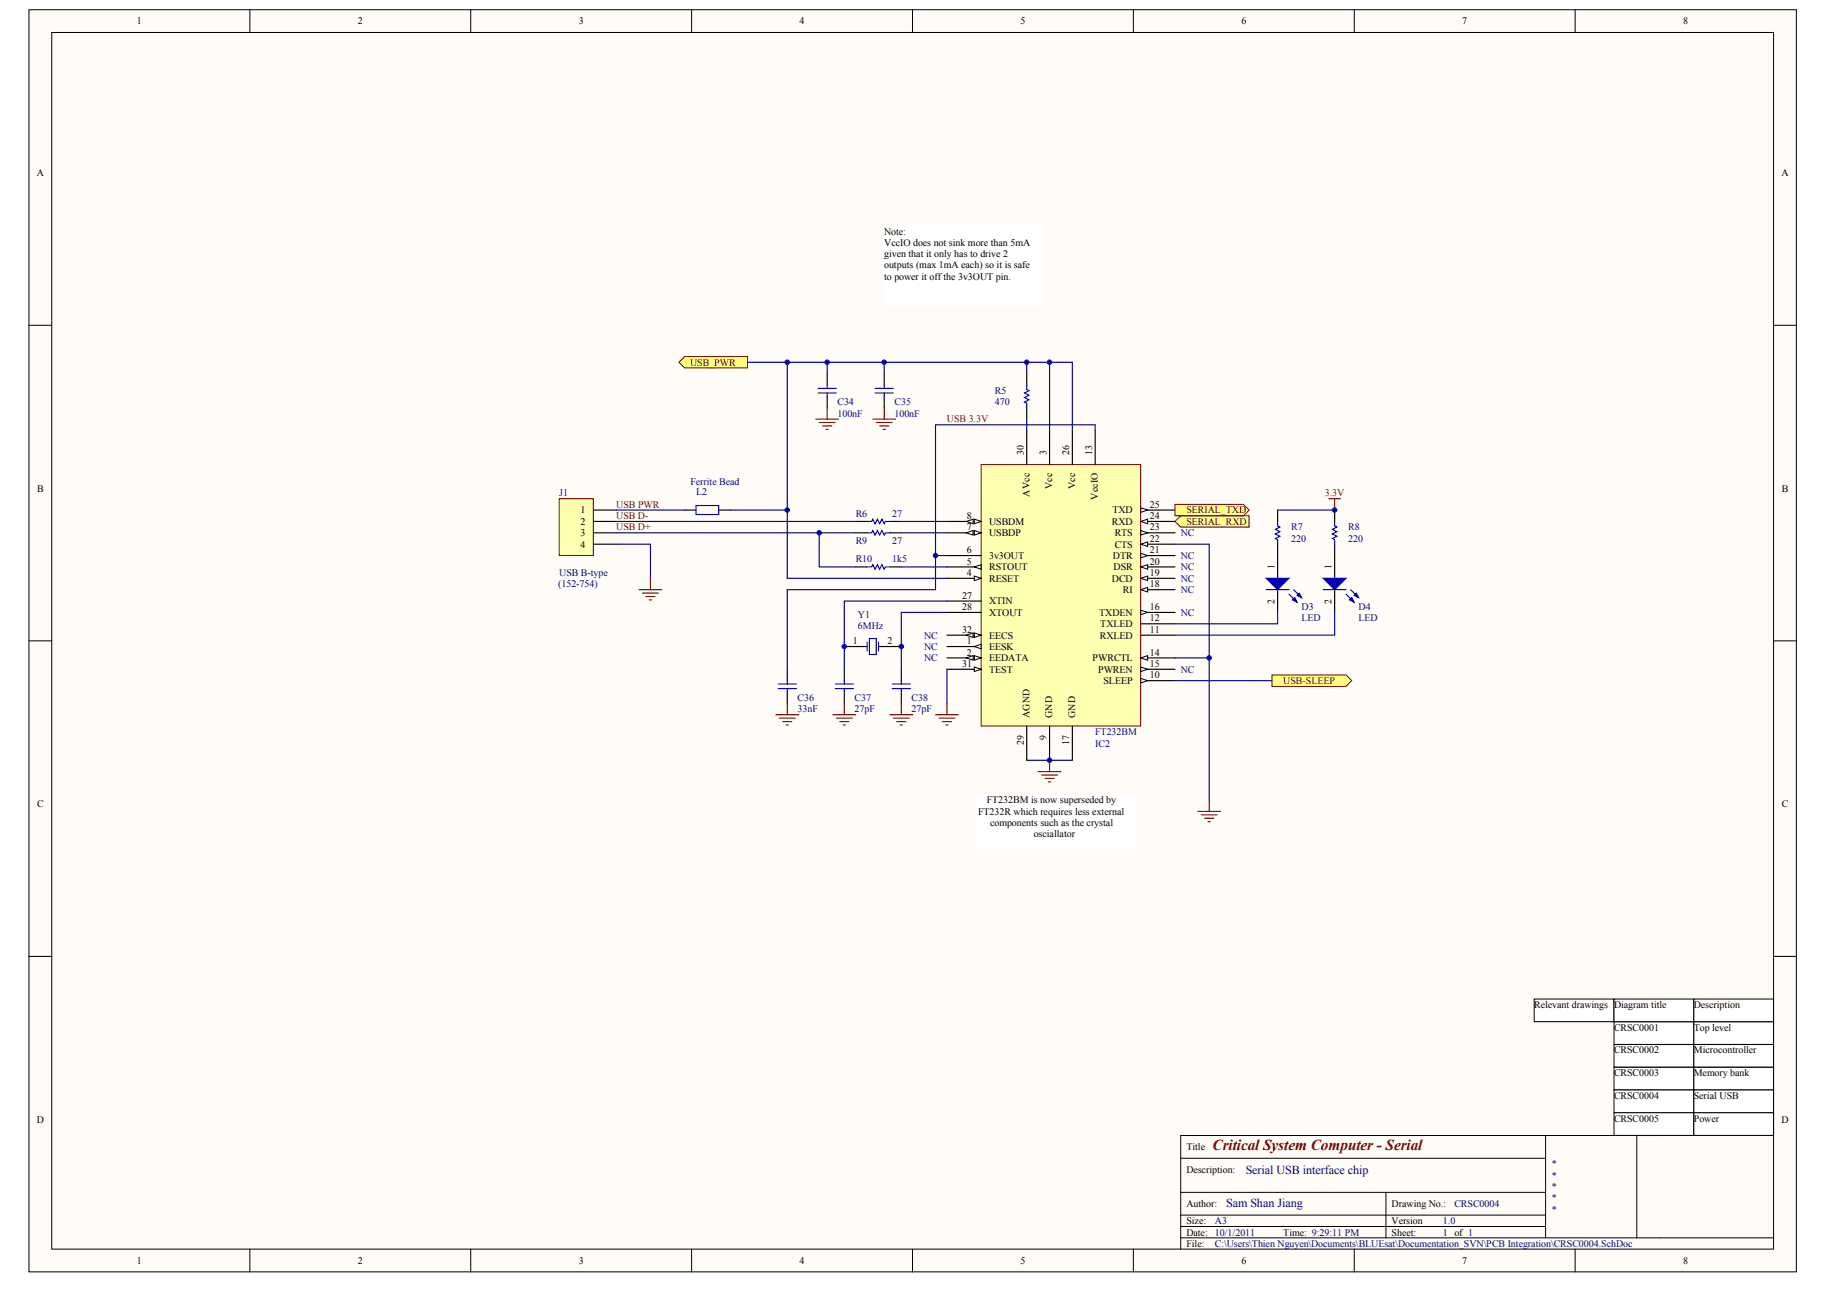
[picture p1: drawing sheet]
<svg xmlns="http://www.w3.org/2000/svg" width="287mm" height="202mm" viewBox="0 0 287 202" stroke-linecap="round" stroke-linejoin="round" font-family="sans-serif">
<g fill="#fffcf8" stroke="#000" stroke-width=".16">
<path d="M4.5 1.5h277.3v198h-277.3z"/>
<path d="M8.1 5.1h270.2v190.8h-270.2z"/>
</g>
<g fill="none" stroke="#000" stroke-width=".16">
<path d="M39.2 1.5v3.6M73.9 1.5v3.6M108.5 1.5v3.6M143.2 1.5v3.6M177.8 1.5v3.6M212.5 1.5v3.6M247.1 1.5v3.6M4.5 51h3.6M278.3 51h3.6M4.5 100.5h3.6M278.3 100.5h3.6M4.5 150h3.6"/>
<path d="M278.3 150h3.6M242.5 178.1v16M260.4 178.1h-75.2v17.8M278.3 178.1h-21.5v16M39.2 195.9v3.6M73.9 195.9v3.6M108.5 195.9v3.6M143.2 195.9v3.6M177.8 195.9v3.6M185.2 187h57.3M185.2 194.1h93.1M185.2 190.6h57.3"/>
<path d="M185.2 192.3h57.3M185.2 181.6h57.3M212.5 195.9v3.6M217.5 187v7.1M247.1 195.9v3.6"/>
</g>
<path d="M87.7 78.2h5.4v8.9h-5.4z" fill="#ffffb0" stroke="#800000" stroke-width=".16"/>
<path d="M93.1 80h3.6M93.1 81.8h3.6M93.1 83.6h3.6M93.1 85.3h3.6" fill="none" stroke="#000" stroke-width=".18"/>
<path d="M96.7 85.3h5.4v5.4" fill="none" stroke="#000080" stroke-width=".18"/>
<path d="M100.3 92.5h3.5M100.8 93h2.5M101.3 93.5h1.5M101.9 94.1h.3M102.1 90.7v1.8" fill="none" stroke="#800000" stroke-width=".18"/>
<path d="M153.9 72.9h25.1v41h-25.1z" fill="#ffffb0" stroke="#800000" stroke-width=".16"/>
<path d="M161.1 67.5v5.4M164.7 67.5v5.4M168.3 67.5v5.4M171.8 67.5v5.4M148.6 87.1h5.3M148.6 81.8h5.3" fill="none" stroke="#000" stroke-width=".18"/>
<g fill="#fffcf8" stroke="#000" stroke-width=".16">
<path d="M152.9 81.4l1 .4-1 .3z"/>
<path d="M151.6 81.8l1.1-.4v.7z"/>
</g>
<path d="M148.6 83.6h5.3" fill="none" stroke="#000" stroke-width=".18"/>
<g fill="#fffcf8" stroke="#000" stroke-width=".16">
<path d="M152.9 83.2l1 .4-1 .3z"/>
<path d="M151.6 83.6l1.1-.4v.7z"/>
</g>
<path d="M148.6 88.9h5.3" fill="none" stroke="#000" stroke-width=".18"/>
<path d="M152.9 88.9l1-.3v.7z" fill="#fffcf8" stroke="#000" stroke-width=".16"/>
<path d="M148.6 90.7h5.3" fill="none" stroke="#000" stroke-width=".18"/>
<path d="M152.9 90.3l1 .4-1 .3z" fill="#fffcf8" stroke="#000" stroke-width=".16"/>
<path d="M148.6 94.3h5.3M148.6 96h5.3M148.6 99.6h5.3" fill="none" stroke="#000" stroke-width=".18"/>
<g fill="#fffcf8" stroke="#000" stroke-width=".16">
<path d="M152.9 99.3l1 .3-1 .4z"/>
<path d="M151.6 99.6l1.1-.3v.7z"/>
</g>
<path d="M148.6 101.4h5.3" fill="none" stroke="#000" stroke-width=".18"/>
<path d="M152.9 101.4l1-.4v.7z" fill="#fffcf8" stroke="#000" stroke-width=".16"/>
<path d="M148.6 103.2h5.3" fill="none" stroke="#000" stroke-width=".18"/>
<g fill="#fffcf8" stroke="#000" stroke-width=".16">
<path d="M152.9 102.8l1 .4-1 .3z"/>
<path d="M151.6 103.2l1.1-.4v.7z"/>
</g>
<path d="M148.6 105h5.3" fill="none" stroke="#000" stroke-width=".18"/>
<path d="M152.9 104.6l1 .4-1 .3z" fill="#fffcf8" stroke="#000" stroke-width=".16"/>
<path d="M179 80h5.4M161.1 113.9v5.3M164.7 113.9v5.3M168.3 113.9v5.3" fill="none" stroke="#000" stroke-width=".18"/>
<path d="M179 79.6l1.1 .4-1.1 .3z" fill="#fffcf8" stroke="#000" stroke-width=".16"/>
<path d="M179 81.8h5.4" fill="none" stroke="#000" stroke-width=".18"/>
<path d="M179 81.8l1.1-.4v.7z" fill="#fffcf8" stroke="#000" stroke-width=".16"/>
<path d="M179 83.6h5.4" fill="none" stroke="#000" stroke-width=".18"/>
<path d="M179 83.2l1.1 .4-1.1 .3z" fill="#fffcf8" stroke="#000" stroke-width=".16"/>
<path d="M179 85.3h5.4" fill="none" stroke="#000" stroke-width=".18"/>
<path d="M179 85.3l1.1-.3v.7z" fill="#fffcf8" stroke="#000" stroke-width=".16"/>
<path d="M179 87.1h5.4" fill="none" stroke="#000" stroke-width=".18"/>
<path d="M179 86.8l1.1 .3-1.1 .4z" fill="#fffcf8" stroke="#000" stroke-width=".16"/>
<path d="M179 88.9h5.4" fill="none" stroke="#000" stroke-width=".18"/>
<path d="M179 88.9l1.1-.3v.7z" fill="#fffcf8" stroke="#000" stroke-width=".16"/>
<path d="M179 90.7h5.4" fill="none" stroke="#000" stroke-width=".18"/>
<path d="M179 90.7l1.1-.4v.7z" fill="#fffcf8" stroke="#000" stroke-width=".16"/>
<path d="M179 92.5h5.4" fill="none" stroke="#000" stroke-width=".18"/>
<path d="M179 92.5l1.1-.4v.7z" fill="#fffcf8" stroke="#000" stroke-width=".16"/>
<path d="M179 96h5.4" fill="none" stroke="#000" stroke-width=".18"/>
<path d="M179 95.7l1.1 .3-1.1 .4z" fill="#fffcf8" stroke="#000" stroke-width=".16"/>
<path d="M179 97.8h5.4M179 99.6h5.4M179 103.2h5.4" fill="none" stroke="#000" stroke-width=".18"/>
<path d="M179 103.2l1.1-.4v.7z" fill="#fffcf8" stroke="#000" stroke-width=".16"/>
<path d="M179 105h5.4" fill="none" stroke="#000" stroke-width=".18"/>
<path d="M179 104.6l1.1 .4-1.1 .3z" fill="#fffcf8" stroke="#000" stroke-width=".16"/>
<path d="M179 106.7h5.4" fill="none" stroke="#000" stroke-width=".18"/>
<path d="M179 106.4l1.1 .3-1.1 .4z" fill="#fffcf8" stroke="#000" stroke-width=".16"/>
<path d="M153 124.6h25.1v8.9h-25.1z" fill="#fff" stroke="#fff" stroke-width=".16"/>
<g fill="none" stroke="#000080" stroke-width=".18">
<path d="M161.1 56.8v1.8M164.7 56.8v10.7M161.1 65.7v1.8M168.3 67.5v-10.7h-44.8v23.2h-8.9M96.7 81.8h37.6M96.7 83.6h37.6M141.4 81.8h7.2M141.4 83.6h7.2M148.6 94.3h-16.1v10.7M148.6 96h-7.2v9M184.4 85.3h5.3v40.2M200.5 96v1.8h-16.1"/>
<path d="M209.4 96v3.6h-25M148.6 105v5.3M161.1 119.2h7.2"/>
</g>
<g fill="none" stroke="#800000" stroke-width=".18">
<path d="M208.5 78.2h1.8M209.4 78.2v1.8M130.7 112.1h3.6M131.2 112.6h2.5M131.8 113.2h1.4M132.3 113.7h.3M132.5 110.3v1.8M139.6 112.1h3.6M140.2 112.6h2.5M140.7 113.2h1.4M141.2 113.7h.4M141.4 110.3v1.8"/>
<path d="M146.8 112.1h3.6M147.3 112.6h2.5M147.9 113.2h1.4M148.4 113.7h.3M148.6 110.3v1.8M164.7 119.2v1.8M162.9 121h3.6M163.4 121.5h2.5M164 122.1h1.4M164.5 122.6h.4M187.9 127.2h3.6M188.5 127.8h2.5"/>
<path d="M189 128.3h1.4M189.5 128.9h.4M189.7 125.5v1.7"/>
</g>
<g fill="none" stroke="#000" stroke-width=".18">
<path d="M161.1 58.6v1.8M161.1 63.9v1.8M200.5 80v1.8M209.4 80v1.8M134.3 81.8h1.7M134.3 83.6h1.7M139.6 81.8h1.8M139.6 83.6h1.8M200.5 85.3v5.4M200.5 92.5v3.5M209.4 85.3v5.4M209.4 92.5v3.5"/>
<path d="M132.5 105v1.7M132.5 108.5v1.8M132.5 101.4h3.5M137.8 101.4h3.6M141.4 105v1.7M141.4 108.5v1.8"/>
</g>
<g fill="none" stroke="#00f" stroke-width=".18">
<path d="M161.1 60.4v.7l.4 .2-.8 .3 .8 .4-.8 .3 .8 .4-.8 .3 .4 .2v.7M136 81.8h.8l.1-.4 .4 .7 .4-.7 .3 .7 .4-.7 .3 .7 .2-.3h.7M136 83.6h.8l.1-.4 .4 .7 .4-.7 .3 .7 .4-.7 .3 .7 .2-.3h.7M198.7 92.5h3.5M200.5 81.8v.7l.3 .2-.7 .3 .7 .4-.7 .3 .7 .4-.7 .3 .4 .2v.7M202.2 93.2l1.3 1.2M203 92.5l1.2 1.2M207.6 92.5h3.6M209.4 81.8v.7l.4 .2-.8 .3 .8 .4-.8 .3 .8 .4-.8 .3 .4 .2v.7M211.2 93.2l1.2 1.2M211.9 92.5l1.3 1.2M131 108h2.9"/>
<path d="M131 107.3h2.9M132.5 106.7v.6M132.5 108v.5M136 100.7v1.4M136.4 100.1h1.1v2.5h-1.1zM137.8 100.7v1.4M140 108h2.8M140 107.3h2.8M141.4 106.7v.6M141.4 108v.5"/>
</g>
<g fill="#00f" stroke="#00f" stroke-width=".18">
<path d="M198.7 90.7h3.5l-1.7 1.8z"/>
<path d="M202.8 94.1l.3-.4 .4 .7z"/>
<path d="M203.5 93.4l.4-.4 .3 .7z"/>
<path d="M207.6 90.7h3.6l-1.8 1.8z"/>
<path d="M211.7 94.1l.4-.4 .3 .7z"/>
<path d="M212.4 93.4l.4-.4 .4 .7z"/>
</g>
<g fill="#ffff80" stroke="#800000" stroke-width=".16">
<path d="M184.4 81.8l.8-.9h10.8v1.8h-10.8z" fill-rule="evenodd"/>
<path d="M184.4 79.1h10.7l.9 .9-.9 .9h-10.7z" fill-rule="evenodd"/>
</g>
<path d="M129.8 56.8v1.8M138.7 56.8v1.8M96.7 80h10.7M123.5 80v10.7h25.1M171.8 67.5v-.9h-25v20.5M200.5 80h8.9M128.5 83.6v5.3h5.8M141.4 88.9h7.2M148.6 87.1h-1.8v5.4h-23.3v12.5M184.4 103.2h5.3" fill="none" stroke="#000080" stroke-width=".18"/>
<path d="M129.8 58.6v1.8M138.7 58.6v1.8M107.4 80h1.8M112.8 80h1.8M129.8 62.2v1.7M138.7 62.2v1.7M134.3 88.9h1.7M139.6 88.9h1.8M123.5 105v1.7M123.5 108.5v1.8" fill="none" stroke="#000" stroke-width=".18"/>
<g fill="none" stroke="#00f" stroke-width=".18">
<path d="M109.2 79.3h3.6v1.4h-3.6zM128.4 61.6h2.8M128.4 60.9h2.8M129.8 60.4v.5M129.8 61.6v.6M137.3 61.6h2.9M137.3 60.9h2.9M138.7 60.4v.5M138.7 61.6v.6M136 88.9h.8l.1-.3 .4 .7 .4-.7 .3 .7 .4-.7 .3 .7 .2-.4h.7M122.1 108h2.9M122.1 107.3h2.9"/>
<path d="M123.5 106.7v.6M123.5 108v.5"/>
</g>
<g fill="none" stroke="#800000" stroke-width=".18">
<path d="M128 65.7h3.6M128.5 66.3h2.5M129.1 66.8h1.4M129.6 67.3h.4M129.8 63.9v1.8M136.9 65.7h3.6M137.5 66.3h2.5M138 66.8h1.4M138.6 67.3h.3M138.7 63.9v1.8M121.7 112.1h3.6M122.3 112.6h2.5"/>
<path d="M122.8 113.2h1.4M123.3 113.7h.4M123.5 110.3v1.8"/>
</g>
<path d="M138.7 35.4h25.1v12.5h-25.1z" fill="#fff" stroke="#fff" stroke-width=".16"/>
<path d="M199.6 105.8h11.6l.9 .9-.9 .9h-11.6z" fill-rule="evenodd" fill="#ffff80" stroke="#800000" stroke-width=".16"/>
<path d="M117.3 56.8h6.2M184.4 106.7h15.2" fill="none" stroke="#000080" stroke-width=".18"/>
<path d="M106.5 56.8l.9-.9h9.9v1.8h-9.9z" fill-rule="evenodd" fill="#ffff80" stroke="#800000" stroke-width=".16"/>
<g fill="#fff" stroke="#000" stroke-width=".16">
<path d="M253.2 160.2h12.5v3.6h-12.5z"/>
<path d="M265.8 160.2h12.5v3.6h-12.5z"/>
<path d="M253.2 163.8h12.5v3.6h-12.5z"/>
<path d="M265.8 163.8h12.5v3.6h-12.5z"/>
<path d="M253.2 167.4h12.5v3.5h-12.5z"/>
<path d="M265.8 167.4h12.5v3.5h-12.5z"/>
<path d="M253.2 170.9h12.5v3.6h-12.5z"/>
<path d="M265.8 170.9h12.5v3.6h-12.5z"/>
<path d="M253.2 174.5h12.5v3.6h-12.5z"/>
<path d="M265.8 174.5h12.5v3.6h-12.5z"/>
<path d="M240.7 156.7h12.5v3.5h-12.5z"/>
<path d="M253.2 156.7h12.5v3.5h-12.5z"/>
<path d="M265.8 156.7h12.5v3.5h-12.5z"/>
</g>
<g fill="#000080" stroke="#000080" stroke-width=".16">
<circle cx="123.5" cy="80" r=".35"/>
<circle cx="123.5" cy="56.8" r=".35"/>
<circle cx="128.5" cy="83.5" r=".35"/>
<circle cx="129.8" cy="56.8" r=".35"/>
<circle cx="132.5" cy="101.4" r=".35"/>
<circle cx="138.7" cy="56.8" r=".35"/>
<circle cx="141.4" cy="101.4" r=".35"/>
<circle cx="146.8" cy="87.1" r=".35"/>
<circle cx="161.1" cy="56.8" r=".35"/>
<circle cx="164.7" cy="119.2" r=".35"/>
<circle cx="164.7" cy="56.8" r=".35"/>
<circle cx="189.7" cy="103.2" r=".35"/>
<circle cx="209.4" cy="80" r=".35"/>
</g>
<text font-size="2.4" fill="#800000" x="190.3" y="180.4">Critical System Computer - Serial</text>
<g font-size="1.9" fill="#000080">
<text x="195.4" y="184.1">Serial USB interface chip</text>
<text x="192.4" y="189.2">Sam Shan Jiang</text>
</g>
<g font-size="1.6">
<text x="21.5" y="3.8">1</text>
<text x="56.1" y="3.8">2</text>
<text x="90.8" y="3.8">3</text>
<text x="125.5" y="3.8">4</text>
<text x="160.1" y="3.8">5</text>
<text x="194.8" y="3.8">6</text>
<text x="229.4" y="3.8">7</text>
<text x="264.1" y="3.8">8</text>
<text x="5.8" y="27.7">A</text>
<text x="279.5" y="27.7">A</text>
<text x="138.7" y="36.8">Note:</text>
<text x="138.7" y="38.6">VccIO does not sink more than 5mA</text>
<text x="138.7" y="40.3">given that it only has to drive 2</text>
<text x="138.7" y="42.1">outputs (max 1mA each) so it is safe</text>
<text x="138.7" y="43.9">to power it off the 3v3OUT pin.</text>
<text x="160.6" y="71.4" transform="rotate(-90 160.6 71.4)">30</text>
<text x="164.2" y="71.4" transform="rotate(-90 164.2 71.4)">3</text>
<text x="167.8" y="71.4" transform="rotate(-90 167.8 71.4)">26</text>
<text x="171.4" y="71.4" transform="rotate(-90 171.4 71.4)">13</text>
<text x="5.8" y="77.1">B</text>
<text x="161.5" y="77.9" transform="rotate(-90 161.5 77.9)">AVcc</text>
<text x="165.1" y="76.7" transform="rotate(-90 165.1 76.7)">Vcc</text>
<text x="168.7" y="76.7" transform="rotate(-90 168.7 76.7)">Vcc</text>
<text x="279.6" y="77.1">B</text>
<text x="91.1" y="80.5">1</text>
<text x="91.1" y="82.3">2</text>
<text x="151.7" y="81.4">8</text>
<text x="151.7" y="83.2">7</text>
<text x="155.2" y="82.3">USBDM</text>
<text x="172.2" y="78.4" transform="rotate(-90 172.2 78.4)">VccIO</text>
<text x="174.5" y="82.3">RXD</text>
<text x="174.5" y="80.5">TXD</text>
<text x="180.4" y="79.6">25</text>
<text x="180.4" y="81.4">24</text>
<text x="180.4" y="83.2">23</text>
<text x="91.1" y="84.1">3</text>
<text x="91.1" y="85.9">4</text>
<text x="151.7" y="86.8">6</text>
<text x="151.7" y="88.5">5</text>
<text x="155.2" y="87.6">3v3OUT</text>
<text x="155.2" y="84.1">USBDP</text>
<text x="155.2" y="89.4">RSTOUT</text>
<text x="174.6" y="87.6">DTR</text>
<text x="174.7" y="89.4">DSR</text>
<text x="174.9" y="84.1">RTS</text>
<text x="174.9" y="85.9">CTS</text>
<text x="180.4" y="85">22</text>
<text x="180.4" y="86.8">21</text>
<text x="180.4" y="88.5">20</text>
<text x="200" y="89.3" transform="rotate(-90 200 89.3)">1</text>
<text x="208.9" y="89.3" transform="rotate(-90 208.9 89.3)">1</text>
<text x="150.9" y="93.9">27</text>
<text x="150.9" y="95.7">28</text>
<text x="151.7" y="90.3">4</text>
<text x="155.2" y="91.2">RESET</text>
<text x="155.2" y="94.8">XTIN</text>
<text x="174.5" y="91.2">DCD</text>
<text x="176.2" y="93">RI</text>
<text x="180.4" y="90.3">19</text>
<text x="180.4" y="92.1">18</text>
<text x="180.4" y="95.7">16</text>
<text x="200" y="94.7" transform="rotate(-90 200 94.7)">2</text>
<text x="208.9" y="94.7" transform="rotate(-90 208.9 94.7)">2</text>
<text x="133.8" y="101">1</text>
<text x="139.3" y="101">2</text>
<text x="150.9" y="99.2">32</text>
<text x="151.7" y="101">1</text>
<text x="155.2" y="96.6">XTOUT</text>
<text x="155.2" y="100.1">EECS</text>
<text x="155.2" y="101.9">EESK</text>
<text x="172.5" y="96.6">TXDEN</text>
<text x="172.6" y="100.1">RXLED</text>
<text x="172.6" y="98.3">TXLED</text>
<text x="180.4" y="97.5">12</text>
<text x="180.4" y="99.2">11</text>
<text x="150.9" y="104.6">31</text>
<text x="151.7" y="102.8">2</text>
<text x="155.2" y="103.7">EEDATA</text>
<text x="155.2" y="105.5">TEST</text>
<text x="171.4" y="103.7">PWRCTL</text>
<text x="172.3" y="105.5">PWREN</text>
<text x="173.1" y="107.3">SLEEP</text>
<text x="180.4" y="102.8">14</text>
<text x="180.4" y="104.6">15</text>
<text x="180.4" y="106.4">10</text>
<text x="161.5" y="112.6" transform="rotate(-90 161.5 112.6)">AGND</text>
<text x="165.1" y="112.6" transform="rotate(-90 165.1 112.6)">GND</text>
<text x="168.7" y="112.6" transform="rotate(-90 168.7 112.6)">GND</text>
<text x="160.6" y="116.9" transform="rotate(-90 160.6 116.9)">29</text>
<text x="164.2" y="116.1" transform="rotate(-90 164.2 116.1)">9</text>
<text x="167.8" y="116.9" transform="rotate(-90 167.8 116.9)">17</text>
<text x="154.8" y="126">FT232BM is now superseded by</text>
<text x="5.8" y="126.6">C</text>
<text x="153.5" y="127.7">FT232R which requires less external</text>
<text x="155.4" y="129.5">components such as the crystal</text>
<text x="162.2" y="131.3">osciallator</text>
<text x="279.6" y="126.6">C</text>
<text x="240.7" y="158.1">Relevant drawings</text>
<text x="253.2" y="161.6">CRSC0001</text>
<text x="253.2" y="158.1">Diagram title</text>
<text x="265.8" y="161.6">Top level</text>
<text x="265.8" y="158.1">Description</text>
<text x="253.2" y="165.2">CRSC0002</text>
<text x="265.8" y="165.2">Microcontroller</text>
<text x="253.2" y="168.8">CRSC0003</text>
<text x="253.2" y="172.3">CRSC0004</text>
<text x="265.8" y="168.8">Memory bank</text>
<text x="265.8" y="172.3">Serial USB</text>
<text x="5.8" y="176.1">D</text>
<text x="253.2" y="175.9">CRSC0005</text>
<text x="265.8" y="175.9">Power</text>
<text x="279.5" y="176.1">D</text>
<text x="186.1" y="180.4">Title</text>
<text x="186.1" y="183.9">Description:</text>
<text x="186.1" y="192">Size:</text>
<text x="186.1" y="189.3">Author:</text>
<text x="218.3" y="192">Version</text>
<text x="218.3" y="189.3">Drawing No.:</text>
<text x="186.1" y="193.8">Date:</text>
<text x="186.1" y="195.5">File:</text>
<text x="201.4" y="193.8">Time: 9:29:11 PM</text>
<text x="218.3" y="193.8">Sheet:</text>
<text x="21.5" y="198.2">1</text>
<text x="56.1" y="198.2">2</text>
<text x="90.8" y="198.2">3</text>
<text x="125.5" y="198.2">4</text>
<text x="160.1" y="198.2">5</text>
<text x="194.8" y="198.2">6</text>
<text x="229.4" y="198.2">7</text>
<text x="264.1" y="198.2">8</text>
</g>
<g font-size="1.6" fill="#800000">
<text x="108.3" y="57.3">USB_PWR</text>
<text x="148.6" y="66.2">USB 3.3V</text>
<text x="207.9" y="77.8">3.3V</text>
<text x="96.7" y="79.6">USB PWR</text>
<text x="96.7" y="81.4">USB D-</text>
<text x="96.7" y="83.2">USB D+</text>
<text x="186.1" y="82.3">SERIAL_RXD</text>
<text x="186.1" y="80.5">SERIAL_TXD</text>
<text x="201.4" y="107.3">USB-SLEEP</text>
</g>
<g font-size="1.6" fill="#000080">
<text x="131.4" y="65.4">100nF</text>
<text x="131.4" y="63.6">C34</text>
<text x="140.3" y="65.4">100nF</text>
<text x="140.3" y="63.6">C35</text>
<text x="156.1" y="63.6">470</text>
<text x="156.1" y="61.8">R5</text>
<text x="87.7" y="77.8">J1</text>
<text x="108.3" y="76.1">Ferrite Bead</text>
<text x="109.2" y="77.7">L2</text>
<text x="134.3" y="81.1">R6</text>
<text x="140" y="81.1">27</text>
<text x="202.6" y="83.2">R7</text>
<text x="211.5" y="83.2">R8</text>
<text x="134.3" y="85.3">R9</text>
<text x="134.3" y="88.2">R10</text>
<text x="140" y="85.3">27</text>
<text x="140" y="88.2">1k5</text>
<text x="185.2" y="89.4">NC</text>
<text x="185.2" y="87.6">NC</text>
<text x="185.2" y="84.1">NC</text>
<text x="202.6" y="85">220</text>
<text x="211.5" y="85">220</text>
<text x="87.6" y="92.1">(152-754)</text>
<text x="87.7" y="90.3">USB B-type</text>
<text x="185.2" y="91.2">NC</text>
<text x="185.2" y="93">NC</text>
<text x="204.2" y="95.7">D3</text>
<text x="213.2" y="95.7">D4</text>
<text x="134.6" y="96.9">Y1</text>
<text x="134.6" y="98.7">6MHz</text>
<text x="145" y="100.1">NC</text>
<text x="145" y="101.9">NC</text>
<text x="185.2" y="96.6">NC</text>
<text x="204.2" y="97.5">LED</text>
<text x="213.2" y="97.5">LED</text>
<text x="145" y="103.7">NC</text>
<text x="185.2" y="105.5">NC</text>
<text x="125.1" y="111.7">33nF</text>
<text x="125.1" y="109.9">C36</text>
<text x="134.1" y="111.7">27pF</text>
<text x="134.1" y="109.9">C37</text>
<text x="143" y="111.7">27pF</text>
<text x="143" y="109.9">C38</text>
<text x="171.8" y="117.1">IC2</text>
<text x="171.8" y="115.3">FT232BM</text>
<text x="243.4" y="183.1">*</text>
<text x="243.4" y="184.8">*</text>
<text x="190.6" y="192">A3</text>
<text x="226.4" y="192">1.0</text>
<text x="228.2" y="189.3">CRSC0004</text>
<text x="243.4" y="186.6">*</text>
<text x="243.4" y="188.4">*</text>
<text x="243.4" y="190.2">*</text>
<text x="190.6" y="193.8">10/1/2011</text>
<text x="190.6" y="195.5">C:\Users\Thien Nguyen\Documents\BLUEsat\Documentation_SVN\PCB Integration\CRSC0004.SchDoc</text>
<text x="226.4" y="193.8">1 of 1</text>
</g>
</svg>
